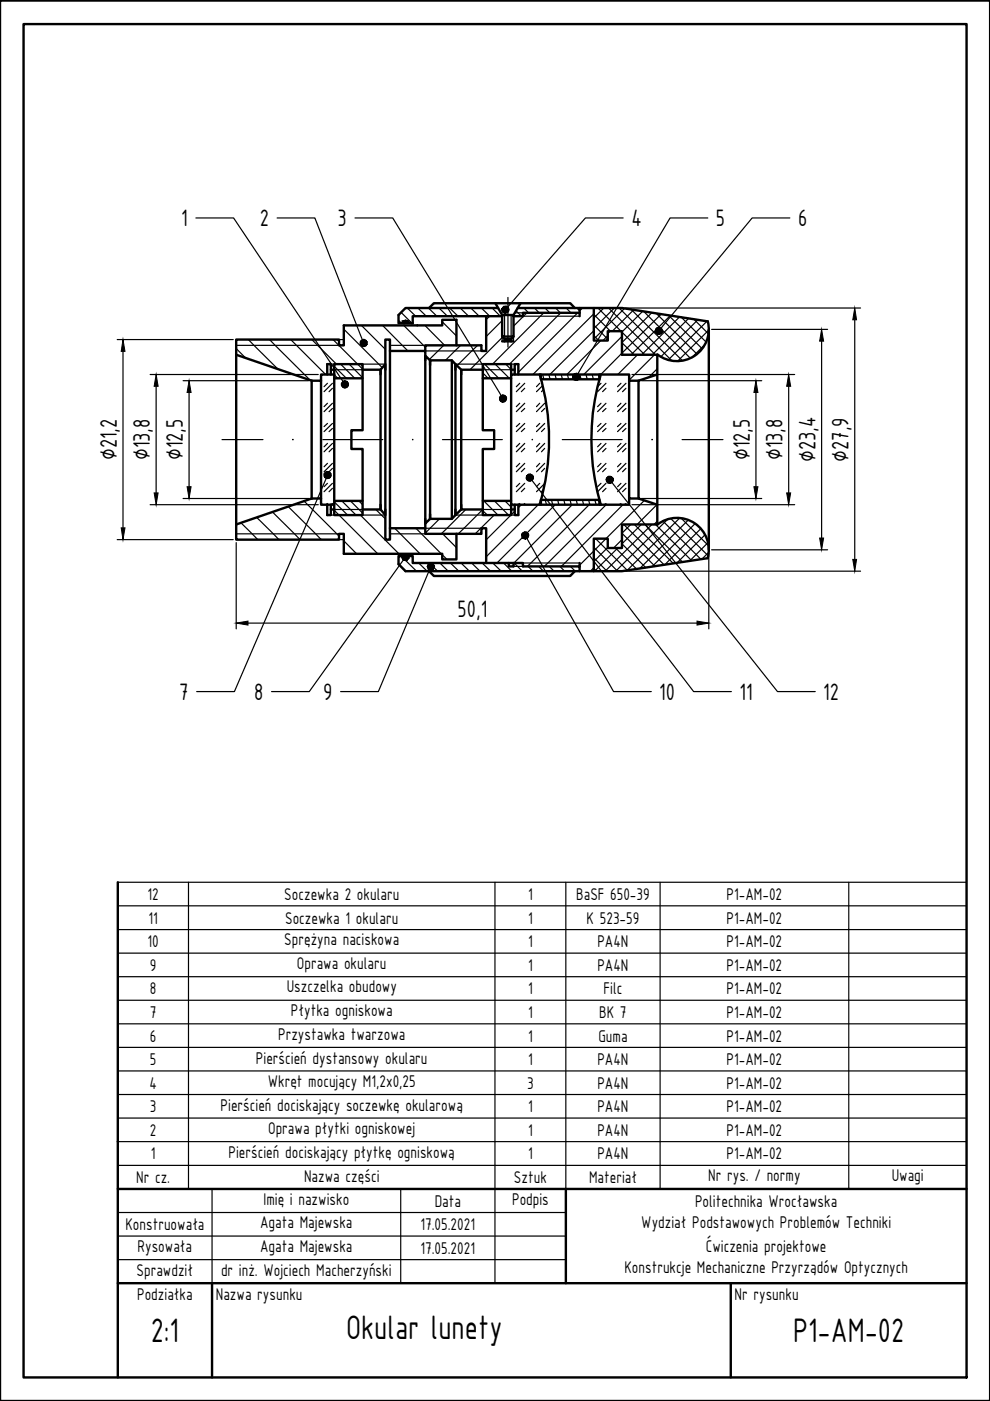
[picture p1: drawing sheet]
<svg xmlns="http://www.w3.org/2000/svg" width="210mm" height="297mm" viewBox="0 0 210 297" stroke-linecap="round" stroke-linejoin="round" font-family="sans-serif">
<!-- layer: grube -->
<g fill="none" stroke="#000" stroke-width=".51">
<path d="M0 .1h209.9v296.9h-209.9zM5 5.1h199.9v286.9h-199.9zM50.1 75.2v36M50.1 75.2l16 5.5M69.4 79.4v-2.2h.7v2.2M70.1 78.4h.8M70.9 79.4v-2.2h6v14h-2.4v4h2.4v14h-6v-2.2M76.9 78.4h3.8v29.6h-3.8M80.7 79.4v-1l1-1.2v32l-1-1.2v-1M82.7 74.4v-2.4h-1v6.4M90.2 76.4v-2h-7.5v37.6h7.5v-2M91 65.3l1-1h28.9l1 1"/>
<path d="M91.2 77.4v-1l-1-1v35.6l1-1v-1M95.8 76.4h-4.6v33.6h4.6M96.6 78.4v-1.2l-.8-.8v33.6l.8-.8v-1.2M96.8 73.2v-5.4h-3v1.2h-20.9v4.2h-1v-1.2h-21.8v3.2M97.8 79.4v-1l-1.2-1.2v32l1.2-1.2v-1M102.4 78.4h-4.6v29.6h4.6M103.1 67h3.4M105 64.3l1.5 2.5M105.6 65.3h-19.6l-1.5 1.5v1.7h3v-1.5h15.6v7.4h-1v-1.2h-11.9v1.2M106.5 66.8h2.4v4.6h-2.4zM106.5 72.4h.5M106.5 71.4l.5 .5"/>
<path d="M108.4 79.4v-2.2h-6v14h2.4v4h-2.4v14h6v-2.2M108.4 78.4h.7M108.4 72.4h.5M108.9 71.4l-.5 .5h-1.4v.5h1.4v-.5M109.1 79.4v-2.2h.8v2.2M109.8 65.3h13.1M110.4 64.3l-1.5 2.5M114.4 79.4a48.6 48.6 0 0 1 0 27.6M114.7 79.4v1h12.4v-1M122.9 66.3h-12v.7h-2M125.9 65.3h-3v1.7M127.4 79.4a48.9 48.9 0 0 0 0 27.6"/>
<path d="M139.4 79.4l-4 1.3v25l4 1.3M150.1 68.1a6.8 6.8 0 0 1-2.8 7.3 6.8 6.8 0 0 1-7.9-.2M150.1 68.1l-18.2-2.8h-6v6.9h3v-2h3v5h7.5v36h-7.5v5h-3v-2h-3v6.9h-39.9l-1.5-1.5v-1.7h3v1.5h15.6v-7.4h-1v1.2h-5.3M150.3 69.8v46.8M66.1 80.7v25M66.1 80.7h2v25h-2M68.1 80.7v-1.3h2.8v27.6h-2.8v-1.3M70.9 80.2h6M102.4 80.2h6M133.4 80.7v-1.3h-25v27.6h25v-1.3M135.4 80.7h-2v25h2M50.1 111.2v3.2h21.8v-1.2h1v4.2h20.9v1.2h3v-5.4h-6.6v-1.2"/>
<path d="M66.1 105.7l-16 5.5M69.4 107v2.2h.7v-2.2M70.1 108h.8M70.9 106.2h6M81.7 108v6.4h1v-2.4M102.4 106.2h6M103.1 119.4h7.8v.7h12v1M107.9 119.4v.7h1v-.7M108.4 108h.7M109.1 107v2.2h.8v-2.2M114.7 107v-1h12.4v1M122.9 119.4v.7"/>
<path d="M139.4 111.2a6.8 6.8 0 0 1 7.9-.3 6.8 6.8 0 0 1 2.7 7.4M150 118.3l-18.1 2.8h-6M91 121.1l1 1h28.9l1-1M25 187.1v65M120 252.1v20M204.9 252.1h-179.9v39.9M25 272.1h179.9M45 272.1v19.9M154.9 272.1v19.9"/>
</g>
<!-- layer: cienkie -->
<g fill="none" stroke="#000" stroke-width=".25">
<path d="M50.1 73.2h21.8M70.1 77.2h.8M70.9 78.4h6M71.9 72h1M76.9 77.2h4.8M82.7 73.2h7.5M90.2 74.4h11.9M96.6 77.2h5.8M102.4 78.4h6M106.5 71.4v1M107 66.8v4.6M108.4 77.2h.7"/>
<path d="M108.4 66.8v4.6M108.9 71.4v1M109.2 66.3h1.7M110.9 67h12M50.1 113.2h21.8M70.1 109.2h.8M70.9 108h6M71.9 114.4h1M76.9 109.2h4.8M82.7 113.2h7.5M90.2 112h11.9M96.6 109.2h5.8"/>
<path d="M102.4 108h6M108.4 109.2h.7M110.9 119.4h12M108.9 120.1h2M25 187.1h179.9M25 192.1h179.9M25 197.1h179.9M40 187.1v65M104.9 187.1v85M120 187.1v65M140 187.1v65M180 187.1v65"/>
<path d="M25 202.1h179.9M25 207.1h179.9M25 212.1h179.9M25 217.1h179.9M25 222.1h179.9M25 227.1h179.9M25 232.1h179.9M25 237.1h179.9M25 242h179.9M25 247.1h179.9M25 257.1h95M45 252.1v20"/>
<path d="M85 252.1v20M25 262.1h95M25 267.1h95"/>
</g>
<!-- layer: niewidoczne -->
<g fill="none" stroke="#000" stroke-width=".25">
<path d="M50.1 73.9l2 2M52.7 72l6.2 6.2M57.1 72l8.6 8.6M61.6 72l7.4 7.4M66.1 72l5.2 5.2M70.6 72l6.4 6.4M70.9 79.4l.7 .8M70.9 77.7l2.5 2.5M72.2 77.2l3 3M72.9 69.8l8.2 8.2M74 77.2l2.9 2.9M76.6 69l5.1 5.1"/>
<path d="M81.1 69l5.4 5.4M84.5 67.9l.6 .6M85 66.2l2.3 2.3M85.2 68.5a.77 .77 0 0 1 .8-.6 .77 .77 0 0 1 .7 .6M85.6 69l4.6 4.6M86.4 65.3l1.7 1.7M88.6 65.3l1.8 1.7M90.1 69l4.2 4.2M90.5 73.2l-.3 .3M90.8 65.3l1.8 1.7M93.1 65.3l1.8 1.7M93.8 68.2l3 3"/>
<path d="M94.1 73.2l-3.1 3M95.3 65.3l1.8 1.7M97.6 65.3l1.8 1.7M97.7 73.2l-3.3 3.2M99.8 65.3l1.8 1.7M101.3 73.2l-4.4 4.3M102.1 65.3l1.7 1.7M102.4 79.1l1.1 1.1M102.7 77.2l3 3M103.8 67l-.7 .8M104.4 65.3l1.7 1.7M105 77.2l3 3"/>
<path d="M106.5 68l-3.4 3.4M106.6 71.5l-6.9 6.9M107.2 77.2l1.2 1.1M109.4 65.9l1.2 1.1M111.1 65.3l1 1M111.7 66.3l-2.8 2.9M113.3 65.3l1 1M115.1 79.4l.2 1M115.3 66.3l-10.9 10.9M115.6 65.3l.9 1M116.4 79.4l.2 1M117.7 79.4l.2 1"/>
<path d="M117.8 65.3l1 1M118.9 66.3l-10.9 10.9M119 79.4l.3 1M120.1 65.3l.9 1M120.3 79.4l.3 1M121.6 79.4l.3 1M122.3 65.3l.6 .6M122.5 66.3l-12.6 12.6M122.9 79.4l.3 1M123.5 65.3l-.6 .6M124.2 79.4l.3 1M125.6 79.4l.2 1"/>
<path d="M125.9 66.5l-12.9 12.9M125.9 70.1l-9.3 9.3M125.9 66.7l3.5 3.5-.5 .5M125.9 71.1l1.1 1.1M125.9 68.9l3 3M126.8 65.3l4.9 4.9M126.9 79.4l.2 .8M127.4 72.2l-7.2 7.2M128 65.3l-2.1 2.1M128.9 71.1l-1.1 1.1M129 65.3l9.9 9.9M130.3 65.3l-4.4 4.4"/>
<path d="M131.3 65.3l11.2 11.2M131.9 71.3l-8.1 8.1M131.9 74.9l-4.5 4.5M131.9 74.9l.3 .3M131.9 72.7l2.6 2.5M131.9 70.4l4.8 4.8M132.4 65.4l-6.5 6.5M133.8 65.6l10.9 10.9M134.4 65.7l-4.6 4.5M135.2 75.2l-4.2 4.2M136.3 66l-4.4 4.4M136.5 66l9.9 10"/>
<path d="M138.2 66.3l-6.3 6.3M138.8 75.2l-5.4 5.4M139.1 66.4l8.7 8.7M139.4 78.2l-1.9 1.8M140.2 66.6l-8.3 8.3M141.8 66.9l7.1 7M142.1 66.9l-8.3 8.3M144.1 67.2l-8 8M144.4 67.3l5.3 5.2M146 67.5l-7.7 7.7M147.1 67.7l3.1 3.1M148 67.8l-7.9 7.9"/>
<path d="M149.5 73l-2.9 2.8M149.8 68.1l.3 .3M149.9 68.1l-8.3 8.3M150.3 70l-6.7 6.6M69.4 81.3l-.7 .7M69.4 85.5l-.7 .7M69.4 89.8l-.7 .7M69.4 94l-.7 .7M69.4 98.2l-.7 .8M70.5 81.3l-1.8 1.7M70.5 85.5l-1.8 1.8M70.5 89.8l-1.8 1.7"/>
<path d="M70.5 94l-1.8 1.8M70.5 98.2l-1.8 1.8M70.5 82.3l-.7 .7M70.5 86.6l-.7 .7M70.5 90.8l-.7 .7M70.5 95.1l-.7 .7M70.5 99.3l-.7 .7M110.2 81.3l-.7 .7M110.2 85.5l-.7 .7M110.2 89.8l-.7 .7M110.2 94l-.7 .7M110.2 98.2l-.7 .8"/>
<path d="M111.3 81.3l-1.8 1.7M111.3 85.5l-1.8 1.8M111.3 89.8l-1.8 1.7M111.3 94l-1.8 1.8M111.3 98.2l-1.8 1.8M111.3 82.3l-.8 .7M111.3 86.6l-.8 .7M111.3 90.8l-.8 .7M111.3 95.1l-.8 .7M111.3 99.3l-.8 .7M114.4 81.3l-.7 .7M114.4 85.5l-.7 .7"/>
<path d="M114.4 89.8l-.7 .7M114.4 94l-.7 .7M114.4 98.2l-.7 .8M115 81.8l-1.3 1.2M115.2 82.6l-.4 .4M115.5 85.5l-1.8 1.8M115.5 89.8l-1.8 1.7M115.5 94l-1.8 1.8M115.5 98.2l-1.8 1.8M115.5 86.6l-.7 .7M115.5 90.8l-.7 .7M115.5 95.1l-.7 .7"/>
<path d="M115.5 99.3l-.7 .7M127.4 81.3l-.7 .7M127.4 85.5l-.7 .7M127.4 89.8l-.7 .7M127.4 94l-.7 .7M127.4 98.2l-.7 .8M128.5 81.3l-1.8 1.7M128.5 85.5l-1.8 1.8M128.5 89.8l-1.8 1.7M128.5 94l-1.8 1.8M128.5 98.2l-1.8 1.8M128.5 82.3l-.7 .7"/>
<path d="M128.5 86.6l-.7 .7M128.5 90.8l-.7 .7M128.5 95.1l-.7 .7M128.5 99.3l-.7 .7M131.7 81.3l-.8 .7M131.7 85.5l-.8 .7M131.7 89.8l-.8 .7M131.7 94l-.8 .7M131.7 98.2l-.8 .8M132.7 81.3l-1.8 1.7M132.7 85.5l-1.8 1.8M132.7 89.8l-1.8 1.7"/>
<path d="M132.7 94l-1.8 1.8M132.7 98.2l-1.8 1.8M132.7 82.3l-.7 .7M132.7 86.6l-.7 .7M132.7 90.8l-.7 .7M132.7 95.1l-.7 .7M132.7 99.3l-.7 .7M50.1 114.3l.1 .1M51.1 110.9l3.6 3.5M54.4 109.7l4.7 4.7M57.8 108.6l5.8 5.8M61.1 107.4l7 7"/>
<path d="M64.5 106.2l7.4 7.5M69.4 102.5l-.7 .7M69.4 106.8l-.3 .2M70.5 102.5l-1.8 1.8M70.5 106.8l-.3 .2M70.5 103.5l-.7 .8M70.7 108l9.4 9.4M70.9 106.4l2.8 2.8M72.5 106.2l3 3M72.9 114.7l2.7 2.7M74.3 106.2l2.6 2.6M76.1 106.2l.8 .8"/>
<path d="M76.4 109.2l8.2 8.2M79.7 108l2 2M83.7 112l5.4 5.4M84.5 119.5l1.6 1.6M85.1 117.9l.2 .2M85.2 117.9a.77 .77 0 0 0 .8 .6 .77 .77 0 0 0 .7-.6M85.6 118.4l2.7 2.7M87.3 117.9l.2 .2M88.2 112l5.4 5.4M88.8 119.4l1.8 1.7M91 119.4l1.8 1.7M93.2 110l-3 3"/>
<path d="M93.3 119.4l1.7 1.7M93.8 117.6l1 1M93.9 113.2l2.9 2.9M95.5 119.4l1.8 1.7M97.7 119.4l1.8 1.7M98.8 108l-5.2 5.2M100 119.4l1.8 1.7M102.2 119.4l1.8 1.7M102.4 108l-5.2 5.2M102.4 108.3l.9 .9M102.6 106.2l3 3M104.5 119.4l1.8 1.7"/>
<path d="M104.8 109.2l-4 4M104.8 106.2l3 3M106.8 119.4l1.7 1.7M107.1 106.2l1.3 1.3M108.3 109.2l-5.2 5.3M109 119.4l1.7 1.7M109.1 108.4l-.7 .8M110.2 102.5l-.7 .7M110.2 106.8l-.3 .2M110.5 107l-.6 .7M111.3 102.5l-1.8 1.8M111.3 106.8l-.3 .2"/>
<path d="M111.3 103.5l-.8 .8M114.1 107l-11 11.1M114.4 102.5l-.7 .7M114.4 106.8l-.2 .2M115.2 103.8l-.4 .5M115.5 102.5l-1.8 1.8M115.6 106l.3 1M116.9 106l.3 1M117.7 107l-12.3 12.4M118.2 106l.3 1M119.5 106l.3 1M120.9 106l.2 1"/>
<path d="M121.3 107l-12.3 12.4M122.2 106l.2 1M123.5 106l.2 1M124.8 106l.3 1M124.9 107l-13.1 13.1M125.9 118.3l2.8 2.8M125.9 116l5 5.1M126.1 106l.3 1M127.4 102.5l-.7 .7M127.4 106.8h-.1M128.5 102.5l-1.8 1.8M128.5 106.8l-.3 .2"/>
<path d="M128.5 103.5l-.7 .8M128.5 107l-13.1 13.1M128.5 114.2l.4 .3M128.9 116.1l-3 3M130.5 116.2l4.5 4.4M131 116.2l-4.9 4.9M131.7 102.5l-.8 .7M131.7 106.8l-.3 .2M131.9 114.4l-1.8 1.8M132.1 107l-13.1 13.1M132.2 111.2l8.6 8.5M132.7 102.5l-1.8 1.8"/>
<path d="M132.7 106.8l-.3 .2M132.7 103.5l-.7 .8M133.4 105.7h.1M133.7 111.2l-1.8 1.9 7 6.9M134.5 111.2l8.2 8.3M136 111.2l-4.1 4.1 5 5M136.6 106.1l-14 14M136.7 111.2l8 8M138.2 111.2l-9.9 9.9M139 111.2l7.6 7.7M139.3 107l-4.2 4.2M139.4 110.5l-.7 .7"/>
<path d="M140.5 110.5l8.1 8.1M141.6 110.1l-11 11M142.2 109.9l8 7.9M144.1 109.8l-11.1 11.1-6.8-6.7-.3 .4M144.4 109.8l5.8 5.9M145.9 110.3l-10.3 10.3M147.4 111l-9.1 9.1M148.6 112.1l-7.7 7.6M149.5 113.4l-5.9 5.9M150.1 115l-3.9 3.9M150.2 117.1l-1.4 1.4M112 120.1l1 1"/>
<path d="M114.2 120.1l1 1M116.5 120.1l1 1M118.7 120.1l1 1M120.9 120.1l1.1 1M125.9 120.4l-.7 .7M125.9 120.5l.5 .6"/>
</g>
<!-- layer: osie symetrii -->
<path d="M107.7 63.1v10.5M47.1 93.2h8.7M68.5 93.2h12.7M93.8 93.2h12.7M119.2 93.2h12.7M144.6 93.2h8.7" fill="none" stroke="#000" stroke-width=".25"/>
<g fill="#000" stroke="#000" stroke-width=".21">
<path d="M138.2 93.2h.1z"/>
<circle cx="62.1" cy="93.2" r=".07"/>
<circle cx="87.5" cy="93.2" r=".07"/>
<circle cx="112.9" cy="93.2" r=".07"/>
</g>
<!-- layer: niewidoczne -->
<g fill="#000" stroke="#000" stroke-width=".21">
<path d="M85.9 67.9h.2zM85.7 118.4h.6z"/>
<path d="M85.9 67.9l.4 .1zM85.7 68h.6z"/>
<path d="M85.7 68h.7zM85.6 68h.8z"/>
<path d="M85.6 68l.9 .1-.1-.1zM85.4 68.1l.2-.1 .9 .1z"/>
<path d="M85.4 68.1l1.2 .1zM85.4 68.1l1.2 .1h-1.3z"/>
<path d="M85.3 68.2l1.4 .2-.1-.2zM85.3 68.2l1.4 .2h-1.4z"/>
<path d="M85.3 68.4l1.4 .1v-.1zM85.3 68.4l1.4 .1h-1.5z"/>
<path d="M85.7 118.4l.4 .1zM85.9 118.5h.2z"/>
<path d="M85.6 118.4h.8zM85.6 118.4h.7z"/>
<path d="M85.4 118.3l1 .1 .1-.1zM85.4 118.3l1 .1h-.8z"/>
<path d="M85.3 118.2h1.3zM85.3 118.2l1.2 .1z"/>
<path d="M85.3 118.1l1.3 .1 .1-.1zM85.3 118.1l1.3 .1h-1.3z"/>
<path d="M85.2 117.9l1.5 .2v-.2zM85.2 117.9l1.5 .2h-1.4z"/>
</g>
<!-- layer: wymiarowanie -->
<g fill="none" stroke="#000" stroke-width=".25">
<path d="M41.5 46.2h8l23.2 34.7M58.8 46.2h8l10 25.8M75.3 46.2h8l23 37.7M132.1 46.2h-8l-16.4 18.9M150.1 46.2h-8l-19.6 33.1M167.5 46.2h-8l-19.3 23.4M24.8 72h24.6M26.1 74.5v37.4M31.8 79.4h35.7M132.5 65.3h50M134 79.4h34.5M150.9 69.8h24.6"/>
<path d="M174.2 72.3v41.8M181.2 67.8v50.8M33.1 81.9v22.6M38.8 80.7h26.6M40.1 83.2v20M136 80.7h25.5M160.3 83.2v20M167.2 81.9v22.6M24.8 114.4h24.6M31.8 107h35.7M38.8 105.7h26.6M50.1 115v18.3"/>
<path d="M69.2 101.4l-19.5 45.2h-8M85.5 118.7l-19.9 27.9h-8M111.7 114.2l18.4 32.4h8M112.8 101.8l34.3 44.8h8M129.8 102.3l35 44.3h8M134 107h34.5M136 105.7h25.5M150.3 117.2v16.1M150.9 116.6h24.6M52.6 132.1h95.2M91.1 120.8l-10.9 25.8h-8M132.5 121.1h50"/>
</g>
<g fill="#000" stroke="#000" stroke-width=".21">
<path d="M26.1 72l.4 2.5h-.8zM77.1 72.7l.3 .7-.3 .1zM106.5 66l.6-.4-.5 .6zM139 70.5l.7-.3-.5 .5zM174.2 69.8l.4 2.5h-.8zM181.2 65.3l.4 2.5h-.8zM33.1 79.4l.4 2.5h-.8zM40.1 80.7l.4 2.5h-.8zM73.2 81.5l.4 .6-.3 .1zM106.6 84.5l.4 .7h-.2zM121.5 80.4l.6-.5-.3 .6zM160.3 80.7l.4 2.5h-.8z"/>
<path d="M167.2 79.4l.4 2.5h-.8zM25.7 111.9h.8l-.4 2.5zM32.7 104.5h.8l-.4 2.5zM39.7 103.2h.8l-.4 2.5zM69.8 100l.2 .2-.5 .5zM86.4 117.5l.2 .2-.6 .4zM91.7 119.5l.2 .1-.5 .5zM111 112.9l.3-.1v.7zM111.9 100.7l.2-.2 .3 .7zM128.8 101.1l.3-.1 .2 .7zM159.9 103.2h.8l-.4 2.5zM166.8 104.5h.8l-.4 2.5z"/>
<path d="M173.8 114.1h.8l-.4 2.5zM180.8 118.6h.8l-.4 2.5zM50.1 132.1l2.5-.4v.8zM147.8 131.7l2.5 .4-2.5 .4z"/>
<path d="M76.4 73l.2 .2 .5-.5zM76.6 73.2l.5-.5-.3 .7zM77.1 72.7l-.3 .7 .3 .1z"/>
<path d="M76.6 72.2l-.2 .2 .7 .3zM76.4 72.4l.7 .3h-.7zM76.4 72.7v.3l.7-.3z"/>
<path d="M77.1 72.7l.3 .7 .2-.1zM77.1 72.7l.7 .3-.2 .3zM77.1 72.7l.7 .3 .1-.3z"/>
<path d="M77.1 72v.7l.3-.7zM76.8 72h.3v.7zM76.6 72.2l.5 .5-.3-.7z"/>
<path d="M77.1 72.7h.8l-.1-.2zM77.1 72.7l.5-.5 .2 .3zM77.4 72l-.3 .7 .5-.5z"/>
<path d="M106.6 65.2l-.2 .2 .7 .2zM106.4 65.4l.7 .2-.7 .1zM106.4 65.7l.1 .3 .6-.4z"/>
<path d="M107.1 65.6l-.5 .6 .3 .2zM107.1 65.6l.1 .8h-.3zM107.1 65.6l.1 .8 .3-.1z"/>
<path d="M107.1 64.9v.7l.3-.7zM106.8 65l.3-.1v.7zM106.8 65l-.2 .2 .5 .4z"/>
<path d="M107.1 65.6l.4 .7 .2-.1zM107.1 65.6l.8 .3-.2 .3zM107.1 65.6l.8 .3v-.3z"/>
<path d="M107.1 65.6h.8l-.1-.3zM107.7 65.1l.1 .2-.7 .3zM107.4 64.9l-.3 .7 .6-.5z"/>
<path d="M121.5 79.5l-.1 .3 .7 .1zM121.4 79.8l.7 .1-.7 .2zM121.4 80.1l.1 .3 .6-.5z"/>
<path d="M122 79.2l.1 .7 .2-.8zM121.7 79.3l.3-.1 .1 .7zM121.5 79.5l.6 .4-.4-.6z"/>
<path d="M122.1 79.9l.8-.2-.2-.3zM122.5 79.3l.2 .1-.6 .5zM122.3 79.1l-.2 .8 .4-.6z"/>
<path d="M139.1 69.7l-.1 .2 .7 .3zM139 69.9l.7 .3h-.8zM138.9 70.2l.1 .3 .7-.3z"/>
<path d="M139.7 70.2l-.5 .5 .3 .2zM139.7 70.2v.7h-.2zM139.7 70.2v.7l.3-.1z"/>
<path d="M139.6 69.4l.1 .8 .2-.7zM139.3 69.5l.3-.1 .1 .8zM139.1 69.7l.6 .5-.4-.7z"/>
<path d="M139.7 70.2l.3 .6 .3-.2zM139.7 70.2l.7 .2-.1 .2zM139.7 70.2l.7 .2v-.3z"/>
<path d="M139.7 70.2l.7-.1-.1-.3zM140.2 69.6l.1 .2-.6 .4zM139.9 69.5l-.2 .7 .5-.6z"/>
<path d="M72.5 81.1l-.1 .3 .8 .1zM72.4 81.4l.8 .1-.8 .1zM72.4 81.6l.1 .3 .7-.4z"/>
<path d="M72.5 81.9l.2 .2 .5-.6zM73.2 81.5l-.2 .7-.3-.1zM73.2 81.5l-.2 .7h.3z"/>
<path d="M73 80.8l.2 .7 .1-.7zM72.7 80.9l.3-.1 .2 .7zM72.5 81.1l.7 .4-.5-.6z"/>
<path d="M73.2 81.5l.4 .6 .1-.2zM73.2 81.5l.7 .1-.2 .3zM73.2 81.5l.7 .1v-.2z"/>
<path d="M73.2 81.5l.7-.1-.2-.3zM73.6 80.9l.1 .2-.5 .4zM73.3 80.8l-.1 .7 .4-.6z"/>
<path d="M106 84.9l.2 .2 .4-.6zM106.6 84.5l-.1 .7-.3-.1zM106.6 84.5l-.1 .7h.3z"/>
<path d="M106 84.1l-.1 .2 .7 .2zM105.9 84.3l.7 .2-.7 .1zM105.9 84.6l.1 .3 .6-.4z"/>
<path d="M106.5 83.8l.1 .7 .2-.7zM106.3 83.9l.2-.1 .1 .7zM106 84.1l.6 .4-.3-.6z"/>
<path d="M106.6 84.5l.4 .7 .2-.3zM106.6 84.5l.8 .2-.2 .2zM106.6 84.5l.8 .2v-.3z"/>
<path d="M106.6 84.5l.8-.1-.1-.3zM107.1 83.9l.2 .2-.7 .4zM106.8 83.8l-.2 .7 .5-.6z"/>
<path d="M122.1 79.9l-.3 .6 .2 .1zM122.1 79.9l.2 .7h-.3zM122.1 79.9l.2 .7 .3-.1z"/>
<path d="M122.1 79.9l.5 .6 .2-.2zM122.1 79.9l.8 .1-.1 .3zM122.1 79.9l.8 .1v-.3z"/>
<path d="M68.7 101l.2 .2 .6-.5zM68.9 101.2l.6-.5-.3 .7zM69.5 100.7l-.3 .7 .2 .1z"/>
<path d="M68.9 100.2l-.2 .2 .8 .3zM68.7 100.4l.8 .3h-.8zM68.7 100.7v.3l.8-.3z"/>
<path d="M69.5 100.7l-.1 .8 .3-.1zM69.5 100.7l.5 .5-.3 .2zM69.5 100.7l.5 .5 .1-.2z"/>
<path d="M69.5 100v.7l.3-.7zM69.2 100h.3v.7zM68.9 100.2l.6 .5-.3-.7z"/>
<path d="M69.5 100.7l.6 .3 .1-.3zM69.5 100.7l.6-.3 .1 .3zM70 100.2l-.5 .5 .6-.3z"/>
<path d="M85.2 118.2l.1 .3 .7-.4zM85.3 118.5l.7-.4-.5 .6zM86 118.1l-.5 .6 .3 .1z"/>
<path d="M85.6 117.5l-.3 .2 .7 .4zM85.3 117.7l.7 .4-.8-.2zM85.2 117.9v.3l.8-.1z"/>
<path d="M86 118.1l-.2 .7 .3 .1zM86 118.1l.4 .6-.3 .2zM86 118.1l.4 .6 .2-.2z"/>
<path d="M86.1 117.4l-.1 .7 .4-.6zM85.9 117.4h.2l-.1 .7zM85.6 117.5l.4 .6-.1-.7z"/>
<path d="M86 118.1l.6 .4 .1-.2zM86 118.1l.7-.1v.3zM86 118.1l.7-.1-.1-.3z"/>
<path d="M90.8 119.6l-.1 .2 .7 .3zM90.7 119.8l.7 .3h-.8zM90.6 120.1l.1 .3 .7-.3z"/>
<path d="M91.4 119.4v.7l.3-.6zM91.1 119.5l.3-.1v.7zM90.8 119.6l.6 .5-.3-.6z"/>
<path d="M110.6 113.6l.1 .3 .6-.4zM110.7 113.9l.6-.4-.4 .6zM111.3 113.5l-.4 .6 .3 .1z"/>
<path d="M110.7 113.1l.6 .4-.3-.6zM110.7 113.1l.6 .4-.7-.2zM110.6 113.3v.3l.7-.1z"/>
<path d="M111.3 113.5l-.1 .7 .2 .1zM111.3 113.5l.4 .7-.3 .1zM111.3 113.5l.4 .7 .2-.2z"/>
<path d="M111.6 101.5l.1 .2 .7-.5zM111.7 101.7l.7-.5-.4 .7zM112.4 101.2l-.4 .7 .2 .1z"/>
<path d="M111.9 100.7l-.2 .2 .7 .3zM111.7 100.9l.7 .3h-.8zM111.6 101.2v.3l.8-.3z"/>
<path d="M111.3 113.5l.6 .5 .2-.3zM111.3 113.5l.8-.1v.3zM111.3 113.5l.8-.1-.1-.3z"/>
<path d="M111.8 112.9l-.5 .6 .7-.4zM111.5 112.8l.3 .1-.5 .6zM111.3 112.8v.7l.2-.7z"/>
<path d="M112.4 101.2l-.2 .8h.3zM112.4 101.2l.4 .6-.3 .2zM112.4 101.2l.4 .6 .2-.2z"/>
<path d="M112.7 100.6l-.3 .6 .5-.4zM112.4 100.5l.3 .1-.3 .6zM112.1 100.5l.3 .7v-.7z"/>
<path d="M112.4 101.2l.6 .4 .1-.2zM112.4 101.2l.7-.1v.3zM112.4 101.2l.7-.1-.2-.3z"/>
<path d="M128.6 101.9l.1 .3 .6-.5zM128.7 102.2l.6-.5-.4 .7zM129.3 101.7l-.4 .7 .3 .1z"/>
<path d="M128.8 101.1l-.2 .3 .7 .3zM128.6 101.4l.7 .3-.8-.1zM128.5 101.6l.1 .3 .7-.2z"/>
<path d="M129.3 101.7l-.1 .8 .3-.1zM129.3 101.7l.5 .6-.3 .1zM129.3 101.7l.5 .6 .1-.2z"/>
<path d="M129.6 101.1l-.3 .6 .6-.5zM129.4 101l.2 .1-.3 .6zM129.1 101l.2 .7 .1-.7z"/>
<path d="M129.3 101.7l.6 .4 .1-.3zM129.3 101.7l.7-.2v.3zM129.3 101.7l.7-.2-.1-.3z"/>
<path d="M90.7 120.4l.1 .3 .6-.6zM90.8 120.7l.6-.6-.3 .7zM91.4 120.1l-.3 .7 .3 .1z"/>
<path d="M91.4 120.1v.8l.3-.1zM91.4 120.1l.5 .6-.2 .1zM91.4 120.1l.5 .6 .1-.3z"/>
<path d="M91.4 120.1l.6 .3 .1-.3zM91.4 120.1l.6-.2 .1 .2zM91.4 120.1l.6-.2-.1-.3z"/>
</g>
<g font-size="7.8">
<text x="32" y="284.6">2:1</text>
<text x="73.4" y="283.8">Okular lunety</text>
<text x="168.1" y="284.6">P1-AM-02</text>
</g>
<g font-size="5.4">
<text x="38.4" y="47.9">1</text>
<text x="55.1" y="47.9">2</text>
<text x="71.6" y="47.9">3</text>
<text x="133.9" y="47.9">4</text>
<text x="151.8" y="47.9">5</text>
<text x="169.2" y="47.9">6</text>
<text x="24.8" y="97.6" transform="rotate(-90 24.8 97.6)">∅21,2</text>
<text x="31.7" y="97.6" transform="rotate(-90 31.7 97.6)">∅13,8</text>
<text x="38.8" y="97.6" transform="rotate(-90 38.8 97.6)">∅12,5</text>
<text x="159" y="97.6" transform="rotate(-90 159 97.6)">∅12,5</text>
<text x="165.9" y="97.6" transform="rotate(-90 165.9 97.6)">∅13,8</text>
<text x="172.9" y="98" transform="rotate(-90 172.9 98)">∅23,4</text>
<text x="179.9" y="97.9" transform="rotate(-90 179.9 97.9)">∅27,9</text>
<text x="97" y="130.8">50,1</text>
<text x="38" y="148.4">7</text>
<text x="53.9" y="148.4">8</text>
<text x="68.5" y="148.4">9</text>
<text x="139.8" y="148.4">10</text>
<text x="156.8" y="148.4">11</text>
<text x="174.5" y="148.4">12</text>
</g>
<g font-size="3.9">
<text x="31.3" y="190.8">12</text>
<text x="60.3" y="190.8">Soczewka 2 okularu</text>
<text x="112" y="190.8">1</text>
<text x="122.2" y="190.8">BaSF 650-39</text>
<text x="154.1" y="190.8">P1-AM-02</text>
<text x="31.5" y="195.8">11</text>
<text x="60.5" y="195.8">Soczewka 1 okularu</text>
<text x="112" y="195.8">1</text>
<text x="124.4" y="195.8">K 523-59</text>
<text x="154.1" y="195.8">P1-AM-02</text>
<text x="31.3" y="200.8">10</text>
<text x="60.3" y="200.4">Sprężyna naciskowa</text>
<text x="112" y="200.8">1</text>
<text x="126.7" y="200.8">PA4N</text>
<text x="154.1" y="200.8">P1-AM-02</text>
<text x="31.8" y="205.8">9</text>
<text x="62.9" y="205.4">Oprawa okularu</text>
<text x="112" y="205.8">1</text>
<text x="126.7" y="205.8">PA4N</text>
<text x="154.1" y="205.8">P1-AM-02</text>
<text x="31.8" y="215.8">7</text>
<text x="31.8" y="210.8">8</text>
<text x="60.8" y="210.4">Uszczelka obudowy</text>
<text x="61.7" y="215.5">Płytka ogniskowa</text>
<text x="112" y="215.8">1</text>
<text x="112" y="210.8">1</text>
<text x="127" y="215.8">BK 7</text>
<text x="128" y="210.8">Filc</text>
<text x="154.1" y="215.8">P1-AM-02</text>
<text x="154.1" y="210.8">P1-AM-02</text>
<text x="31.8" y="220.8">6</text>
<text x="59" y="220.5">Przystawka twarzowa</text>
<text x="112" y="220.8">1</text>
<text x="126.9" y="220.8">Guma</text>
<text x="154.1" y="220.8">P1-AM-02</text>
<text x="31.8" y="225.8">5</text>
<text x="54.3" y="225.6">Pierścień dystansowy okularu</text>
<text x="112" y="225.8">1</text>
<text x="126.7" y="225.8">PA4N</text>
<text x="154.1" y="225.8">P1-AM-02</text>
<text x="31.7" y="230.8">4</text>
<text x="56.8" y="230.4">Wkręt mocujący M1,2x0,25</text>
<text x="111.8" y="230.8">3</text>
<text x="126.7" y="230.8">PA4N</text>
<text x="154.1" y="230.8">P1-AM-02</text>
<text x="31.8" y="235.8">3</text>
<text x="46.8" y="235.6">Pierścień dociskający soczewkę okularową</text>
<text x="112" y="235.8">1</text>
<text x="126.7" y="235.8">PA4N</text>
<text x="154.1" y="235.8">P1-AM-02</text>
<text x="31.8" y="240.8">2</text>
<text x="32" y="245.8">1</text>
<text x="48.5" y="245.6">Pierścień dociskający płytkę ogniskową</text>
<text x="56.9" y="240.4">Oprawa płytki ogniskowej</text>
<text x="112" y="245.8">1</text>
<text x="112" y="240.8">1</text>
<text x="126.7" y="245.8">PA4N</text>
<text x="126.7" y="240.8">PA4N</text>
<text x="154.1" y="245.8">P1-AM-02</text>
<text x="154.1" y="240.8">P1-AM-02</text>
<text x="28.9" y="250.8">Nr cz.</text>
<text x="64.5" y="250.7">Nazwa części</text>
<text x="109" y="250.8">Sztuk</text>
<text x="124.9" y="250.8">Materiał</text>
<text x="150.2" y="250.4">Nr rys. / normy</text>
<text x="189.1" y="250.4">Uwagi</text>
<text x="55.9" y="255.6">Imię i nazwisko</text>
<text x="92.2" y="255.8">Data</text>
<text x="108.6" y="255.4">Podpis</text>
<text x="147.4" y="255.9">Politechnika Wrocławska</text>
<text x="26.6" y="260.8">Konstruowała</text>
<text x="55.2" y="260.4">Agata Majewska</text>
<text x="89.2" y="260.8">17.05.2021</text>
<text x="136" y="260.3">Wydział Podstawowych Problemów Techniki</text>
<text x="29.2" y="265.5">Rysowała</text>
<text x="55.2" y="265.5">Agata Majewska</text>
<text x="89.2" y="265.8">17.05.2021</text>
<text x="132.4" y="269.9">Konstrukcje Mechaniczne Przyrządów Optycznych</text>
<text x="149.6" y="265.5">Ćwiczenia projektowe</text>
<text x="29" y="270.5">Sprawdził</text>
<text x="29.1" y="275.6">Podziałka</text>
<text x="45.8" y="275.6">Nazwa rysunku</text>
<text x="46.9" y="270.6">dr inż. Wojciech Macherzyński</text>
<text x="155.7" y="275.6">Nr rysunku</text>
</g>
</svg>
